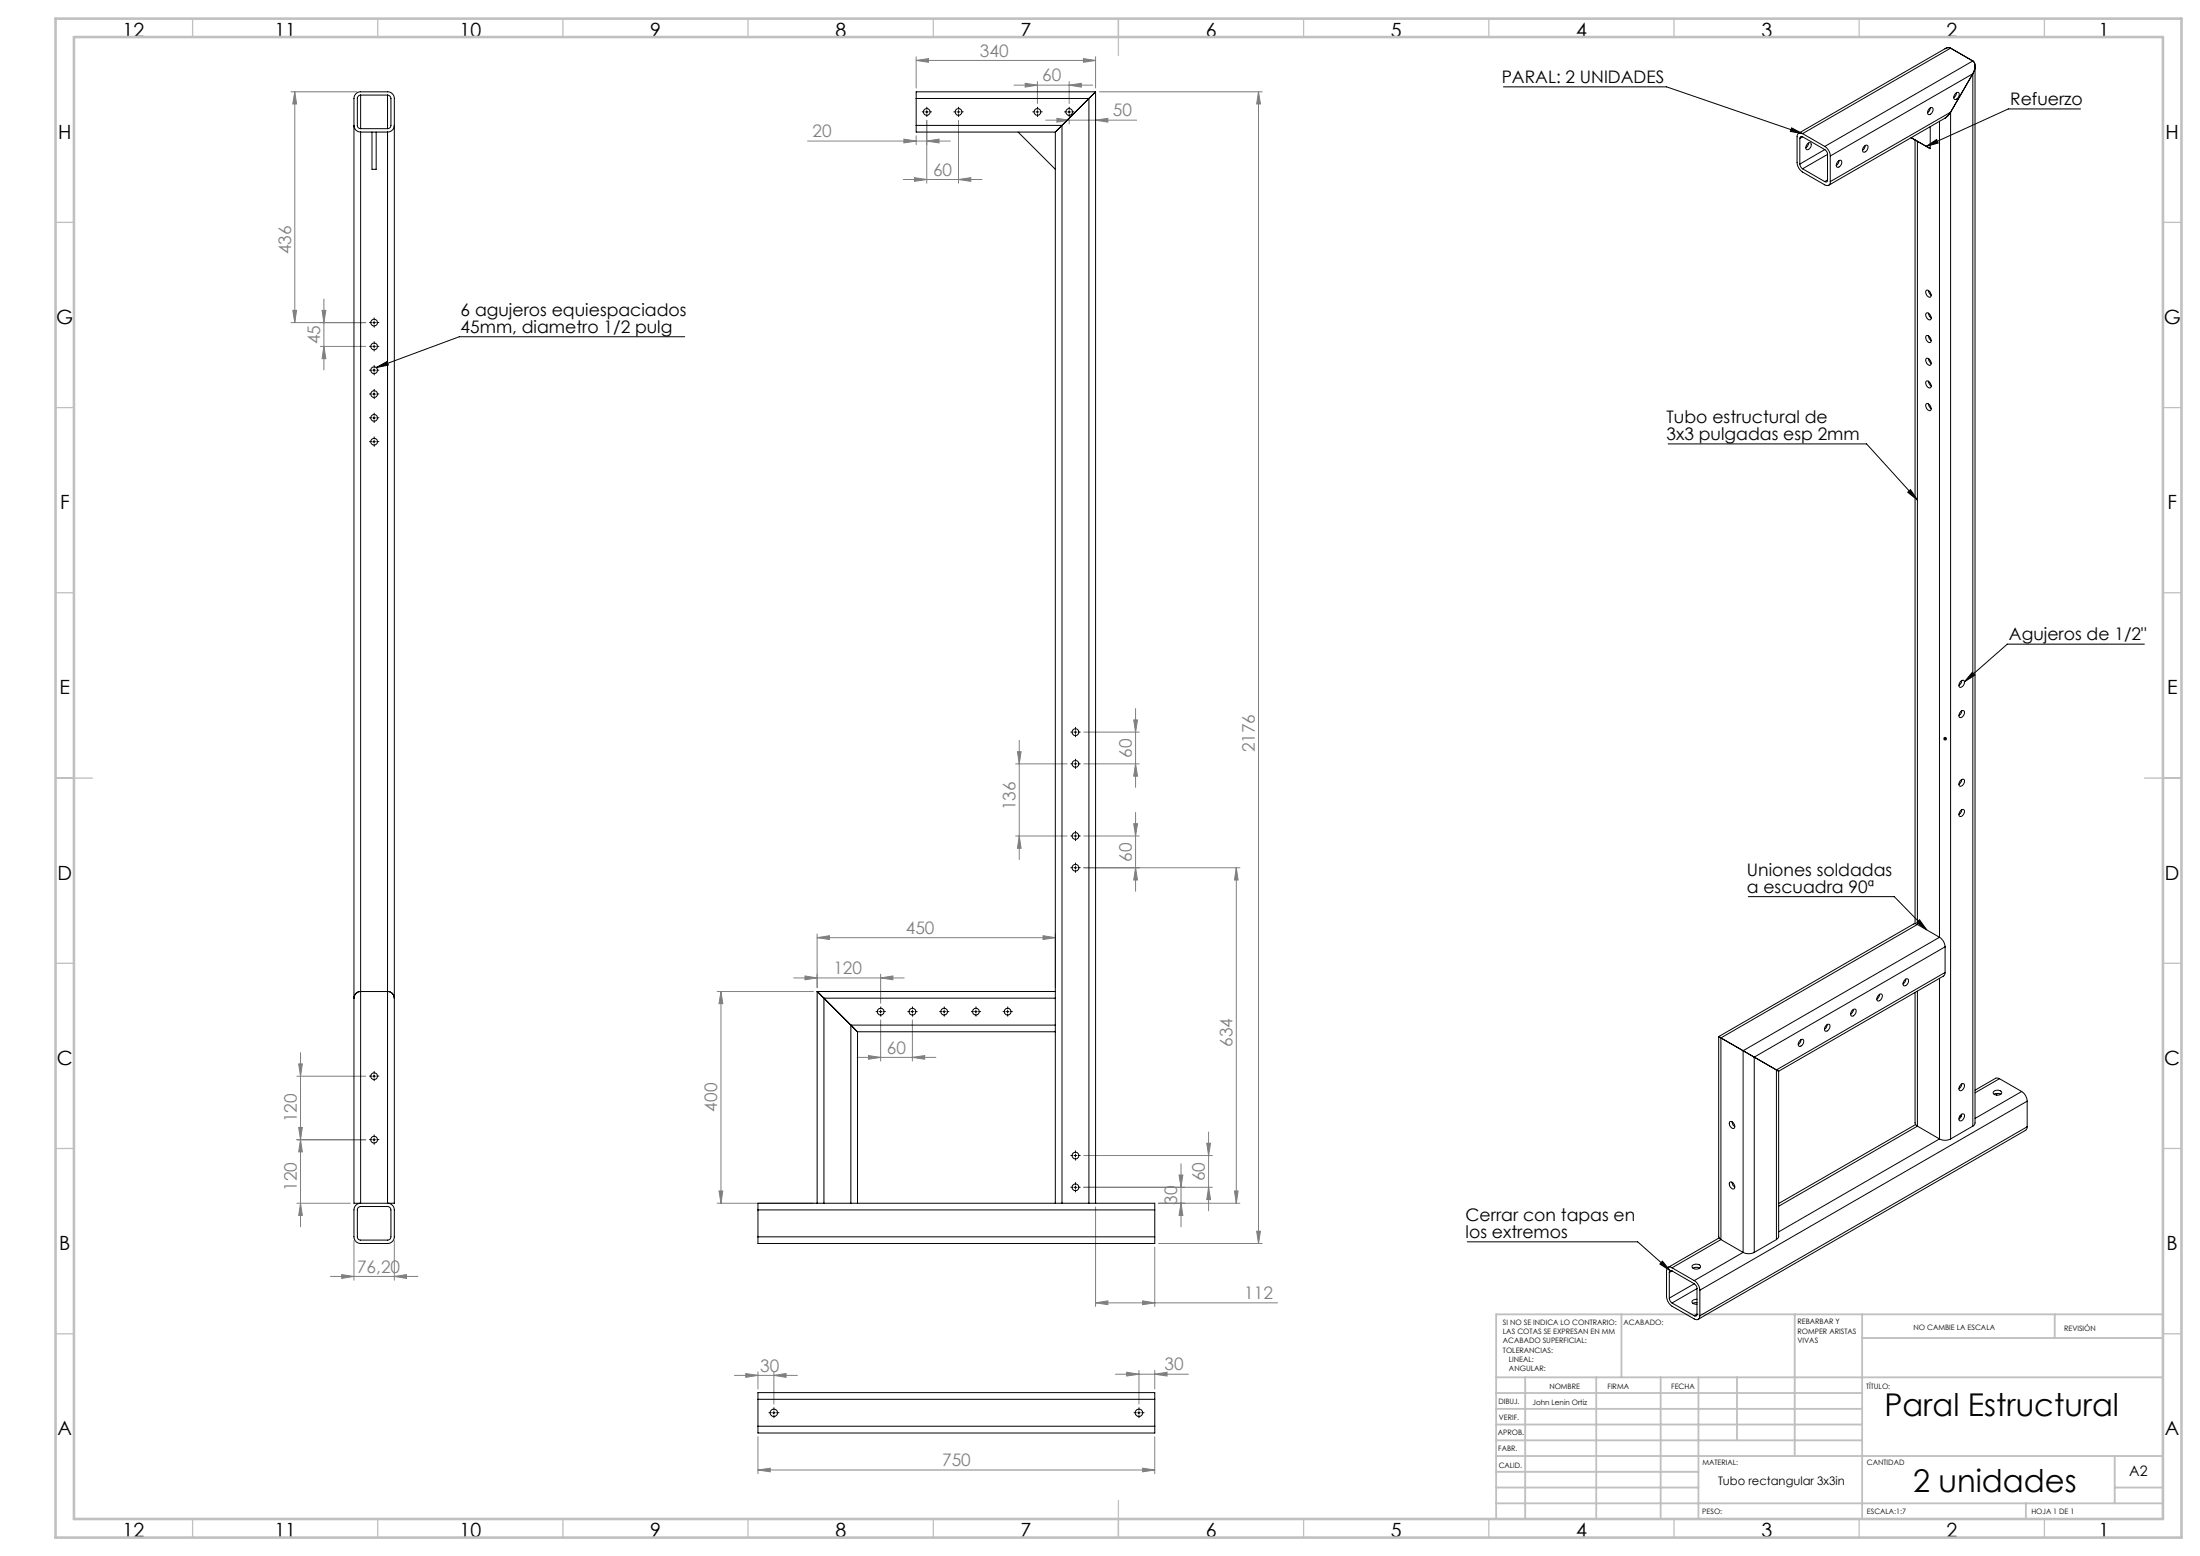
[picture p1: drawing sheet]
<svg xmlns="http://www.w3.org/2000/svg" width="594mm" height="420mm" viewBox="0 0 594 420" stroke-linecap="round" stroke-linejoin="round" font-family="sans-serif">
<g fill="none" stroke="#000" stroke-width=".27">
<path d="M249.9 30.2h.7M250.2 29.9v.7M258.4 30.2h.8M258.8 29.9v.7M279.8 30.2h.7M280.1 29.9v.7M288.3 30.2h.7M288.7 29.9v.7M405.9 23.4h44.1l36.7 12.7M483.7 34.5l3 1.6-3.3-.6zM520.1 39.5l2.8-1.8 .4 .9zM561.8 29.4h-19.5l-22.2 10.1"/>
<path d="M100.6 87.1h.8M100.6 99.9h.8M100.6 93.5h.8M101 86.7v.7M101 93.2v.7M101 99.6v.7M101.6 99.2l2.9-1.6 .3 .9zM184.9 90.9h-60.9l-22.4 8.3M100.6 119.2h.8M100.6 112.8h.8M100.6 106.4h.8M101 106v.7"/>
<path d="M101 112.4v.8M101 118.9v.7M450.4 119.8h53.6l13.7 15.2M515.1 132.9l.7-.7 1.9 2.8zM579 173.9h-37l-11.6 10.1M290 197.6h.7M290.4 197.3v.7M524.7 199.4h1M524.8 199.1l.7 .7M525.2 198.9v1M525.5 199.1l-.7 .7M532.6 181.5l.6 .7-2.8 1.8z"/>
<path d="M290 206.2h.7M290.4 205.8v.8M290 225.7h.7M290 234.2h.7M290.4 225.3v.7M290.4 233.9v.7M472.1 242h39.4l8.7 9M518.3 248.3l1.9 2.7-2.6-2zM237.4 273.1h.8M237.8 272.7v.7M246 273.1h.7M246.3 272.7v.7"/>
<path d="M254.6 273.1h.7M254.9 272.7v.7M263.1 273.1h.7M263.5 272.7v.7M271.7 273.1h.7M272.1 272.7v.7M100.6 290.5h.8M101 290.1v.7M100.6 307.6h.8M101 307.3v.7M290 311.9h.7M290.4 311.6v.7"/>
<path d="M290 320.5h.7M290.4 320.1v.7M396.2 335.2h46l8.8 7.8M448.8 340.4l2.2 2.6-2.8-1.8zM208.6 381.3h.7M209 381v.7M307.2 381.3h.7M307.5 381v.7"/>
</g>
<g fill="none" stroke="#808080" stroke-width=".27">
<path d="M247.4 16.3l3.3-.5v1zM247.4 15.3v8.5M247.4 16.3h48.4M292.5 15.8l3.3 .5-3.3 .5zM295.8 15.3v8.5M78.6 24.8h17.8M79.6 24.8l.5 3.3h-1zM79.6 24.8v62.3M218.1 38.1h38.5M244.1 37.6l3.3 .5-3.3 .5zM247.4 36.6v2.5M250.2 38.1l3.3-.5v1z"/>
<path d="M250.2 32.5v16.9M258.8 32.5v16.9M273.8 23h21.2M276.8 22.5l3.3 .5-3.3 .5zM280.1 22v6M282.3 32.4h24.6M285.4 31.9l3.3 .5-3.3 .6zM288.7 23l3.3-.5v1zM288.7 22v6M288.7 32.5v1M295.8 32.4l3.3-.5v1.1zM296.8 24.8h44"/>
<path d="M339.8 24.8l.5 3.3h-1zM339.8 24.8v310.9M243.9 48.5h21.2M246.9 48l3.3 .5-3.3 .4zM258.8 48.5l3.3-.5v.9zM78.6 87.1h20.1M79.1 83.8h1l-.5 3.3zM86.5 93.5h12.2M87 83.8h1l-.5 3.3zM87.5 93.5l.5 3.3h-1zM87.5 80.7v19.2M275.2 199.8v32.2"/>
<path d="M292.6 197.6h15M306.1 194.3h1l-.5 3.3zM306.6 191.3v21.2M274.2 206.2h13.9M274.7 202.9h1l-.5 3.3zM292.6 206.2h15M306.6 206.2l.5 3.3h-1zM306.6 219.3v21.3M274.2 225.7h13.9M275.2 225.7l.5 3.3h-1zM292.6 234.2h42.2M292.6 225.7h15"/>
<path d="M306.1 222.3h1l-.5 3.4zM306.6 234.2l.5 3.3h-1zM333.8 234.2v90.6M333.8 234.2l.5 3.3h-1zM220.6 253.1l3.3-.5v1zM220.6 252.1v14.5M220.6 253.1h64.3M281.6 252.6l3.3 .5-3.3 .5zM284.9 252.1v14.5M193.6 267.6h26M194.7 267.6l.5 3.3h-1.1zM194.7 267.6v57.2"/>
<path d="M214.3 264h29.8M217.3 263.4l3.3 .6-3.3 .5zM237.8 275.3v11.1M237.8 264l3.3-.6v1.1zM237.8 262.9v7.9M246.3 275.3v11.1M80.2 290.5h18.5M80.6 287.2h1l-.5 3.3zM81.1 284.1v47M231.4 285.4h21.3M234.5 284.9l3.3 .5-3.3 .5zM246.3 285.4l3.4-.5v1z"/>
<path d="M80.2 307.6h18.5M80.6 304.3h1l-.5 3.3zM81.1 307.6l.5 3.3h-1zM292.6 311.9h34.7M318.3 317.2h1.1l-.5 3.3zM318.9 314.1v17M325.8 308.6h1l-.5 3.3zM326.3 305.6v21.2M80.2 324.8h14.4M81.1 324.8l.5 3.3h-1zM95.6 334.8v10.8M106.5 334.8v10.8"/>
<path d="M193.6 324.8h26M194.1 321.5h1.1l-.5 3.3zM292.6 320.5h34.7M295.8 325.8v26.9M311.8 336.6v16.1M312.8 324.8h22M312.8 335.7h28M318.9 324.8l.5 3.3h-1.1zM326.3 320.5l.5 3.3h-1zM333.3 321.5h1l-.5 3.3zM339.3 332.3h1l-.5 3.4zM89.2 344.5h23.6"/>
<path d="M92.3 344l3.3 .5-3.3 .6zM106.5 344.5l3.2-.5v1.1zM295.8 351.7l3.3-.6v1.1zM295.8 351.7h49.2M308.5 351.1l3.3 .6-3.3 .5zM198.3 371.2h17M201.4 370.8l3.2 .4-3.2 .6zM204.6 370.3v4.6M209 371.2l3.2-.4v1zM209 370.3v8.7M301.2 370.9h19.7M304.2 370.4l3.3 .5-3.3 .5z"/>
<path d="M307.5 369.9v9.1M311.8 370.9l3.3-.5v1zM311.8 369.9v5M204.6 396.8l3.4-.5v1zM204.6 387.8v10M204.6 396.8h107.2M308.5 396.3l3.3 .5-3.3 .5zM311.8 387.8v10"/>
</g>
<g fill="none" stroke="#000" stroke-width=".27" stroke-dasharray="15.2 1.3 1.3 1.3">
<path d="M249.5 30.2h-.5M250.2 29.5v-.6M250.2 30.9v.6M251 30.2h.5M258.1 30.2h-.5M258.8 29.5v-.6M258.8 30.9v.6M259.5 30.2h.6M279.4 30.2h-.5M280.1 29.5v-.6M280.1 30.9v.6M280.8 30.2h.6"/>
<path d="M288 30.2h-.6M288.7 29.5v-.6M288.7 30.9v.6M289.4 30.2h.6M100.3 87.1h-.5M100.3 99.9h-.5M100.3 93.5h-.5M101 86.3v-.5M101 87.8v.5M101 99.2v-.5M101 92.8v-.6M101 94.2v.6"/>
<path d="M101.7 87.1h.6M101.7 99.9h.6M101.7 93.5h.6M100.3 119.2h-.5M100.3 112.8h-.5M100.3 106.3h-.5M101 118.5v-.6M101 119.9v.6M101 112.1v-.6M101 113.5v.5M101 105.6v-.5M101 107.1v.5"/>
<path d="M101 100.6v.6M101.7 119.2h.6M101.7 112.8h.6M101.7 106.3h.6M289.7 197.6h-.6M290.4 196.9v-.6M290.4 198.3v.6M291.1 197.6h.6M289.7 206.2h-.6M290.4 205.5v-.6M290.4 206.9v.5M291.1 206.2h.6"/>
<path d="M289.7 225.6h-.6M289.7 234.2h-.6M290.4 224.9v-.5M290.4 226.3v.6M290.4 233.5v-.6M290.4 234.9v.6M291.1 225.6h.6M291.1 234.2h.6M237.1 273h-.6M237.8 272.3v-.5M237.8 273.8v.5M238.5 273h.6"/>
<path d="M245.7 273h-.6M246.4 272.3v-.5M246.4 273.8v.5M247.1 273h.5M254.2 273h-.5M254.9 272.3v-.5M254.9 273.8v.5M255.7 273h.5M262.8 273h-.5M263.5 272.3v-.5M263.5 273.8v.5M264.2 273h.6"/>
<path d="M271.4 273h-.6M272.1 272.3v-.5M272.1 273.8v.5M272.8 273h.6M100.3 290.5h-.5M101 289.7v-.5M101 291.2v.5M101.7 290.5h.6M100.3 307.6h-.5M101 306.9v-.6M101 308.3v.6M101.7 307.6h.6"/>
<path d="M289.7 311.9h-.6M290.4 319.7v-.5M290.4 311.2v-.6M290.4 312.6v.6M291.1 311.9h.6M289.7 320.5h-.6M290.4 321.2v.5M291.1 320.5h.6M208.2 381.3h-.6M209 380.6v-.6M209 382v.7M209.7 381.3h.6"/>
<path d="M306.8 381.3h-.6M307.5 380.6v-.6M307.5 382v.7M308.2 381.3h.7"/>
</g>
<g fill="none" stroke="#c0c0c0" stroke-width=".35">
<path d="M52 5v5M102 5v5M152 5v5M202 5v5M252 5v5M302 5v10M352 5v5M402 5v5M452 5v5M502 5v5M552 5v5M15 60h5"/>
<path d="M584 60h5M15 110h5M584 110h5M15 160h5M584 160h5M15 210h10M579 210h10M15 260h5M584 260h5M15 310h5M584 310h5M15 360h5"/>
<path d="M584 360h5M52 410v5M102 410v5M152 410v5M202 410v5M252 410v5M302 405v10M352 410v5M402 410v5M452 410v5M502 410v5M552 410v5"/>
</g>
<g fill="none" stroke="#c0c0c0" stroke-width=".5">
<path d="M437.8 354.8v17M484.6 354.8v38.2M502.8 354.8v55.2M554.8 354.8v6.4M584 354.8h-180v55.2M404 371.8h180M404 376h98.8M411.8 371.8v38.2M431 371.8v38.2M448.4 371.8v38.2M458.6 371.8v38.2M469 371.8v17"/>
<path d="M502.8 361.2h81.2M404 388.8h98.8M404 384.5h98.8M404 380.3h98.8M404 397.3h54.6M404 393h180M571 393v12.8M404 405.8h180M404 401.5h54.6M547 405.8v4.2M571 401.5h13"/>
</g>
<path d="M15 5h574v410h-574zM20 10h564v400h-564z" fill="none" stroke="#c0c0c0" stroke-width=".7"/>
<g fill="#000">
<path d="M101.6 99.2l2.9-1.6 .3 .9z"/>
<path d="M515.1 132.9l.7-.7 1.9 2.8zM532.6 181.5l.6 .7-2.8 1.8zM518.3 248.3l1.9 2.7-2.6-2zM520.1 39.5l2.8-1.8 .4 .9zM483.7 34.5l3 1.6-3.3-.6zM448.8 340.4l2.2 2.6-2.8-1.8z"/>
</g>
<g fill="#808080">
<path d="M281.6 252.6l3.3 .5-3.3 .5zM220.6 253.1l3.3-.5v1zM250.2 38.1l3.3-.5v1zM244.1 37.6l3.3 .5-3.3 .5zM308.5 351.1l3.3 .6-3.3 .5zM295.8 351.7l3.3-.6v1.1z"/>
<path d="M92.3 344l3.3 .5-3.3 .6zM106.5 344.5l3.2-.5v1.1zM247.4 16.3l3.3-.5v1zM292.5 15.8l3.3 .5-3.3 .5zM246.9 48l3.3 .5-3.3 .4zM258.8 48.5l3.3-.5v.9zM276.8 22.5l3.3 .5-3.3 .5zM288.7 23l3.3-.5v1zM285.4 31.9l3.3 .5-3.3 .6zM295.8 32.4l3.3-.5v1.1zM234.5 284.9l3.3 .5-3.3 .5zM246.3 285.4l3.4-.5v1z"/>
<path d="M308.5 396.3l3.3 .5-3.3 .5zM204.6 396.8l3.4-.5v1zM209 371.2l3.2-.4v1zM201.4 370.8l3.2 .4-3.2 .6z"/>
<path d="M311.8 370.9l3.3-.5v1zM304.2 370.4l3.3 .5-3.3 .5z"/>
<path d="M81.1 307.6l.5 3.3h-1zM80.6 287.2h1l-.5 3.3zM81.1 324.8l.5 3.3h-1zM80.6 304.3h1l-.5 3.3zM318.9 324.8l.5 3.3h-1.1zM318.3 317.2h1.1l-.5 3.3zM326.3 320.5l.5 3.3h-1zM325.8 308.6h1l-.5 3.3zM306.6 234.2l.5 3.3h-1zM306.1 222.3h1l-.5 3.4zM306.6 206.2l.5 3.3h-1zM306.1 194.3h1l-.5 3.3zM333.3 321.5h1l-.5 3.3zM333.8 234.2l.5 3.3h-1zM275.2 225.7l.5 3.3h-1zM274.7 202.9h1l-.5 3.3z"/>
<path d="M87 83.8h1l-.5 3.3zM87.5 93.5l.5 3.3h-1zM79.6 24.8l.5 3.3h-1zM79.1 83.8h1l-.5 3.3zM194.7 267.6l.5 3.3h-1.1zM194.1 321.5h1.1l-.5 3.3zM339.8 24.8l.5 3.3h-1zM339.3 332.3h1l-.5 3.4z"/>
<path d="M217.3 263.4l3.3 .6-3.3 .5zM237.8 264l3.3-.6v1.1z"/>
</g>
<g fill="none" stroke="#000" stroke-width=".27">
<path d="M526.7 13l-.8-.1-.7 .2-39.6 22.9M526.7 13l6 3.5M526.7 13l-40 23.1M532.7 16.5a2.61 2.61 0 0 1 0 3.4M532.7 19.9l-6 10.4M532.7 19.9v284.1M532.7 19.9l-38.5 22.2M532.7 16.5l-40 23M533.3 17.8v285.4l-.6 .8M95.6 33.8a1.79 1.79 0 0 0 1.8 1.8M97.4 25.7a.9 .9 0 0 0-.9 .9v7.2a.85 .85 0 0 0 .9 .9M97.4 25.7v9"/>
<path d="M97.4 35.6v289.2M97.4 34.7h7.2M97.4 25.7h7.2M97.4 35.6h7.2M100.4 35.6v10.1h1.2v-10.1M104.6 25.7a.97 .97 0 0 1 1 .9v7.2a.9 .9 0 0 1-1 .9M104.6 25.7v9M104.6 35.6v289.2M106.5 33.8a1.79 1.79 0 0 1-1.9 1.8M247.4 33.8v1.8h37.5M247.4 26.6h46.6M247.4 33.8h39.3"/>
<path d="M247.4 26.6v7.2M274.9 35.6l10 10.1M284.9 35.6v232M286.7 33.8l-1.8 1.8M286.7 33.8v291M294 26.6v298.2M294 26.6l-7.3 7.2M295.8 24.8l-1.8 1.8M295.8 24.8h-48.4v1.8M295.8 24.8v300M486 37.4v6.9M486.7 36.1a.91 .91 0 0 0-1-.1 .91 .91 0 0 0-.5 .9v6.9a3.3 3.3 0 0 0 1.5 2.6l6 3.5a.91 .91 0 0 0 1 .1 .91 .91 0 0 0 .5-1"/>
<path d="M486.7 36.9a.46 .46 0 0 0-.5 0 .46 .46 0 0 0-.2 .5M486.7 36.1l6 3.4M486.7 36.9l6 3.5M486.7 36.9l-.7 .5M488 38.8a.6 .6 0 0 1 .9-.2 .6 .6 0 0 1 .1 .9 .93 .93 0 0 1-1.4 .7v-.5zM488.3 38.6l-.2 .8-.5 .5M492.7 39.5a3.3 3.3 0 0 1 1.5 2.6M503.3 39.6a.62 .62 0 0 1 .9-.3 .62 .62 0 0 1 0 1 .81 .81 0 0 1-1.3 .5v-.6zM503.6 39.3l-.3 .9-.5 .4M516 37.2l5.2 2.9zM517.1 37.8v211.5M517.7 38.1v211.4"/>
<path d="M520.8 29.4a.62 .62 0 0 1 1-.3 .62 .62 0 0 1 0 1 .81 .81 0 0 1-1.3 .6v-.6zM521.2 34.2v5.9M521.2 29.1l-.3 .9-.4 .4M523.7 32.7v220.3M526.7 30.3l-1.5 1.6-31.5 18.1M526.7 30.3v277.1M526.7 30.3l-32.5 18.7M528.1 25.2a.54 .54 0 0 1 .8-.2 .54 .54 0 0 1 .1 .8 .9 .9 0 0 1-.5 .9 .9 .9 0 0 1-1-.1v-.6zM528.2 25l-.1 .7-.6 .6M486 44.3l.2 .7 .5 .6M486.7 45.6l6 3.4M492.7 40.4l.6 .7 .1 .6"/>
<path d="M492.7 40.4l-6.7 3.9M493.4 48.6a.44 .44 0 0 1-.2 .5 .44 .44 0 0 1-.5-.1M493.4 41.7v6.9M493.4 48.6l-.7 .4M493.4 41.7l-6.7 3.9M494.2 42.1v6.9M496.2 43.7a.59 .59 0 0 1 .8-.5 .59 .59 0 0 1 .2 .9 .9 .9 0 0 1-.4 .9 .9 .9 0 0 1-1-.1v-.6zM496.5 43.3l-.1 .7-.6 .6M520 78.5a1.07 1.07 0 0 1 1.4 1.2 .53 .53 0 0 1-.4 .6 .53 .53 0 0 1-.6-.4l-.4-.9zM520.7 78.4l.2 .7 .5 .6M520 90.7a1.07 1.07 0 0 1 1.4 1.3 .6 .6 0 0 1-.5 .5 .6 .6 0 0 1-.7-.5l-.2-.7zM520 84.6a.97 .97 0 0 1 1.4 1 .6 .6 0 0 1-.4 .8 .6 .6 0 0 1-.8-.6l-.2-.6z"/>
<path d="M520.1 96.7a1.13 1.13 0 0 1 1.1 .7 1.13 1.13 0 0 1-.1 1.2 1.29 1.29 0 0 1-1-1.9zM520.7 84.5l.2 .7 .5 .6M520.7 90.6l.2 .8 .5 .6M520.7 96.8l.2 .7 .5 .6M520.1 109a1.15 1.15 0 0 1 1.1 .6 1.15 1.15 0 0 1-.1 1.3 1.31 1.31 0 0 1-1-1.9zM520.1 102.9a1.16 1.16 0 0 1 1.1 .6 1.16 1.16 0 0 1-.1 1.2 1.31 1.31 0 0 1-1-1.8zM520.7 102.9l.2 .7 .5 .6M520.7 109l.2 .7 .5 .6M529.4 192.1a.6 .6 0 0 1 .9-.2 .6 .6 0 0 1 0 .9 .92 .92 0 0 1-1.3 .7l-.1-.5zM529.4 183.9a.59 .59 0 0 1 .9-.2 .59 .59 0 0 1 0 .9 .8 .8 0 0 1-.5 .8 .8 .8 0 0 1-.9-.2l.1-.6zM529.7 183.7l-.2 .7-.6 .6M529.7 191.9l-.2 .7-.6 .6"/>
<path d="M529.4 210.6a.59 .59 0 0 1 .9-.2 .59 .59 0 0 1 0 .9 .8 .8 0 0 1-.5 .8 .8 .8 0 0 1-.9-.2l.1-.6zM529.4 218.8a.59 .59 0 0 1 .8-.2 .59 .59 0 0 1 .1 .8 .92 .92 0 0 1-1.3 .8l-.1-.5zM529.7 210.4l-.2 .7-.6 .6M529.7 218.6l-.2 .7-.6 .6M517.7 249.5l-.5-.2-.6 .1-52.6 30.4M517.7 249.5l-53.1 30.7M517.7 249.5l6 3.5M523.7 253a3.2 3.2 0 0 1 1.5 2.6M523.7 253l-53.1 30.6M525.2 255.6l-51.6 29.7M525.2 255.6v6.9M95.6 269.4a1.8 1.8 0 0 1 1.8-1.8h7.2a1.79 1.79 0 0 1 1.9 1.8"/>
<path d="M220.6 267.6l1.9 1.8M220.6 267.6h64.3M220.6 267.6v57.2M222.5 269.4v55.4M222.5 269.4l7.2 7.3M222.5 269.4h62.4M229.7 276.7l1.8 1.8M229.7 276.7v48.1M229.7 276.7h55.2M231.5 278.5v46.3M231.5 278.5h53.4M284.9 276.7v1.8"/>
<path d="M284.9 267.6v1.8M284.9 269.4v7.3M284.9 278.5v46.3M464 279.8v54l.6 .8M464 279.8l.6 .4M493 276.8a.62 .62 0 0 1 1-.2 .62 .62 0 0 1 0 .9 .81 .81 0 0 1-1.3 .6v-.6zM493.4 276.6l-.4 .8-.4 .4M500.1 272.8a.63 .63 0 0 1 .9-.3 .63 .63 0 0 1 .1 1 .81 .81 0 0 1-.5 .7 .81 .81 0 0 1-.9-.2v-.6zM500.4 272.5l-.2 .6-.5 .7M507.2 268.7a.62 .62 0 0 1 .9-.3 .62 .62 0 0 1 0 1 .81 .81 0 0 1-1.3 .6v-.7zM507.5 268.4l-.3 .9-.5 .4M514.2 264.6a.59 .59 0 0 1 .8-.4 .59 .59 0 0 1 .3 .9 .9 .9 0 0 1-.5 .8 .9 .9 0 0 1-.9 0v-.6z"/>
<path d="M514.6 264.3l-.2 .7-.6 .6M517.1 267.9v35.3l.6 .8M517.7 267.5v36.5M523.7 264.1v43.3M525.2 262.5l-.1 .5-.4 .5-44.5 25.7M525.2 262.5l-45.6 26.3M464.6 280.2v54.4M464.6 280.2l6 3.4M470.6 283.6l3 1.7M470.6 283.6v54.4M473.6 285.3v52.7M473.6 285.3l6 3.5"/>
<path d="M479.6 288.8l.6 .4M479.6 288.8v45.8M480.2 289.2v44.6l-.6 .8M485.9 280.9a.59 .59 0 0 1 .8-.4 .59 .59 0 0 1 .3 .9 .9 .9 0 0 1-.5 .8 .9 .9 0 0 1-.9 0v-.6zM486.3 280.6l-.2 .7-.6 .6M529.4 292.8a.59 .59 0 0 1 .9-.2 .59 .59 0 0 1 0 .9 .92 .92 0 0 1-1.3 .7l-.1-.5zM529.7 292.6l-.2 .7-.6 .6M538.2 294.7a1.37 1.37 0 0 1 2.3 .3 1.31 1.31 0 0 1-2.3-.1zM538.4 295.4l.5-.2 1.3 .2M539.1 295.2v.4M539.9 291.2l-.8-.2-.3 .1-5.5 3.2M539.9 291.2l6 3.4"/>
<path d="M539.9 291.2l-6.6 3.8M545.9 294.6a3.3 3.3 0 0 1 1.4 2.6M545.9 294.6l-12.6 7.3M547.3 297.2l-88.3 51M547.3 297.2v6.9M467.1 302.8a1.13 1.13 0 0 1 1.1 .6 1.13 1.13 0 0 1-.1 1.2 1.28 1.28 0 0 1-1-1.8zM467.1 319.1a1.16 1.16 0 0 1 1.1 .6 1.16 1.16 0 0 1-.1 1.2 1.3 1.3 0 0 1-1-1.8zM467.6 302.8l.2 .7 .6 .6M467.6 319.1l.2 .7 .6 .6M517.2 303.5l-37 21.4M517.7 304l6 3.4M517.7 304l-37.5 21.6"/>
<path d="M523.7 307.4a3.3 3.3 0 0 0 3 0M523.7 307.4l-43.5 25.1M529.2 301.1l.3 .2M529.4 301a.59 .59 0 0 1 .9-.3 .59 .59 0 0 1 0 .9 .92 .92 0 0 1-1.3 .8l-.1-.6zM529.7 300.8l-.2 .6-.6 .6M532.7 304l-6 3.4M547.3 304.1v.6l-.4 .4-88.4 51M547.3 304.1l-88.3 51.1M96.7 325.9l.7-.2h7.2a.97 .97 0 0 1 1 .9v7.3a.9 .9 0 0 1-1 .8h-7.2a.85 .85 0 0 1-.9-.8v-7.5zM97.4 324.8h-1.8v-298.2a1.79 1.79 0 0 1 1.8-1.8h7.2a1.85 1.85 0 0 1 1.9 1.8v298.2h-1.9M97.4 324.8a1.79 1.79 0 0 0-1.8 1.8v7.3a1.79 1.79 0 0 0 1.8 1.8h7.2a1.85 1.85 0 0 0 1.9-1.8v-7.3a1.79 1.79 0 0 0-1.9-1.8M97.4 324.8h7.2"/>
<path d="M204.6 333.9v1.8h107.2v-1.8M204.6 326.6h107.2M204.6 333.9h107.2M204.6 326.6v7.3M220.6 324.8h1.9M220.6 324.8h-16v1.8M222.5 324.8h7.2M229.7 324.8h1.8M231.5 324.8h53.4M284.9 324.8h1.8M286.7 324.8h7.3M294 324.8h1.8"/>
<path d="M295.8 324.8h16v1.8M311.8 326.6v7.3M464.2 334.1l-13.8 8M464.6 334.6l6 3.4M464.6 334.6l-13.2 7.6M470.6 338a3.3 3.3 0 0 0 3 0M470.6 338l-13.2 7.7M479.6 334.6l-6 3.4M450.7 350.4l.2 .7 .5 .6M450.7 343.5v6.9M451.4 342.2a.89 .89 0 0 0-1-.1 .89 .89 0 0 0-.4 1v6.9a3.5 3.5 0 0 0 1.4 2.6l6 3.4a.92 .92 0 0 0 1.1 .1 .92 .92 0 0 0 .5-.9M451.4 343.1a.46 .46 0 0 0-.5-.1 .46 .46 0 0 0-.2 .5"/>
<path d="M451.4 342.2l6 3.5M451.4 343.1l6 3.4M451.4 351.7l6 3.5M451.4 343.1l-.7 .4M456.9 341.6a1.49 1.49 0 0 1 2.2 .2 1.25 1.25 0 0 1-1.1 .8 1.25 1.25 0 0 1-1.2-.8zM457.1 342.3a1.74 1.74 0 0 1 1.8 0M457.4 345.7a3.4 3.4 0 0 1 1.6 2.5M457.4 346.5l.7 .8 .1 .5M457.4 346.5l-6.7 3.9M458.2 354.7a.46 .46 0 0 1-.2 .5 .46 .46 0 0 1-.6 0M458.2 350.7a.96 .96 0 0 0-1.3 .9l.3 .3 1 .2M458.2 351.6l-1.1 .2"/>
<path d="M458.2 347.8v6.9M458.2 354.7l-.8 .5M458.2 347.8l-6.8 3.9M459 348.2v7M204.6 377.7v-1.8h107.2v1.8M204.6 377.7v7.3M204.6 377.7h107.2M311.8 377.7v7.3M204.6 385v1.8h107.2v-1.8M204.6 385h107.2"/>
<circle cx="250.2" cy="30.2" r=".91"/>
<circle cx="258.8" cy="30.2" r=".91"/>
<circle cx="280.1" cy="30.2" r=".91"/>
<circle cx="288.7" cy="30.2" r=".91"/>
<circle cx="101" cy="99.9" r=".91"/>
<circle cx="101" cy="93.5" r=".9"/>
<circle cx="101" cy="87.1" r=".9"/>
<circle cx="101" cy="106.4" r=".9"/>
<circle cx="101" cy="112.8" r=".9"/>
<circle cx="101" cy="119.2" r=".9"/>
<circle cx="290.4" cy="197.6" r=".92"/>
<circle cx="290.4" cy="206.2" r=".92"/>
<circle cx="290.4" cy="234.2" r=".91"/>
<circle cx="290.4" cy="225.7" r=".91"/>
<circle cx="237.8" cy="273.1" r=".92"/>
<circle cx="246.4" cy="273.1" r=".92"/>
<circle cx="254.9" cy="273.1" r=".91"/>
<circle cx="263.5" cy="273.1" r=".91"/>
<circle cx="272.1" cy="273.1" r=".91"/>
<circle cx="101" cy="290.5" r=".91"/>
<circle cx="101" cy="307.6" r=".91"/>
<circle cx="290.4" cy="311.9" r=".91"/>
<circle cx="290.4" cy="320.5" r=".91"/>
<circle cx="208.9" cy="381.3" r=".99"/>
<circle cx="307.5" cy="381.3" r=".99"/>
</g>
<g font-size="8.5">
<text x="508.8" y="382.3">Paral Estructural</text>
<text x="516.5" y="402.7">2 unidades</text>
</g>
<g font-size="5.3">
<text x="33.1" y="9.9">12</text>
<text x="74.1" y="9.9">11</text>
<text x="124.1" y="9.9">10</text>
<text x="175.6" y="9.9">9</text>
<text x="225.6" y="9.9">8</text>
<text x="275.6" y="9.9">7</text>
<text x="325.6" y="9.9">6</text>
<text x="375.6" y="9.9">5</text>
<text x="425.6" y="9.9">4</text>
<text x="475.6" y="9.9">3</text>
<text x="525.6" y="9.9">2</text>
<text x="566.6" y="9.9">1</text>
<text x="15.7" y="37.4">H</text>
<text x="584.7" y="37.4">H</text>
<text x="15.2" y="87.4">G</text>
<text x="584.2" y="87.4">G</text>
<text x="16.2" y="137.4">F</text>
<text x="585.2" y="137.4">F</text>
<text x="16.1" y="187.4">E</text>
<text x="585.1" y="187.4">E</text>
<text x="15.5" y="237.4">D</text>
<text x="584.5" y="237.4">D</text>
<text x="15.4" y="287.4">C</text>
<text x="584.4" y="287.4">C</text>
<text x="16" y="337.4">B</text>
<text x="585" y="337.4">B</text>
<text x="15.5" y="387.4">A</text>
<text x="584.5" y="387.4">A</text>
<text x="33.1" y="414.9">12</text>
<text x="74.1" y="414.9">11</text>
<text x="124.1" y="414.9">10</text>
<text x="175.6" y="414.9">9</text>
<text x="225.6" y="414.9">8</text>
<text x="275.6" y="414.9">7</text>
<text x="325.6" y="414.9">6</text>
<text x="375.6" y="414.9">5</text>
<text x="425.6" y="414.9">4</text>
<text x="475.6" y="414.9">3</text>
<text x="525.6" y="414.9">2</text>
<text x="566.6" y="414.9">1</text>
</g>
<g font-size="4.7" fill="#808080">
<text x="264.6" y="15.3">340</text>
<text x="281.4" y="22">60</text>
<text x="300.4" y="31.4">50</text>
<text x="219.4" y="37">20</text>
<text x="251.9" y="47.4">60</text>
<text x="78.6" y="68.6" transform="rotate(-90 78.6 68.6)">436</text>
<text x="86.5" y="92.9" transform="rotate(-90 86.5 92.9)">45</text>
<text x="338.8" y="203.1" transform="rotate(-90 338.8 203.1)">2176</text>
<text x="305.6" y="204.5" transform="rotate(-90 305.6 204.5)">60</text>
<text x="274.2" y="218.7" transform="rotate(-90 274.2 218.7)">136</text>
<text x="305.6" y="232.7" transform="rotate(-90 305.6 232.7)">60</text>
<text x="244.6" y="252.1">450</text>
<text x="225" y="262.9">120</text>
<text x="239.4" y="284.4">60</text>
<text x="332.8" y="282.6" transform="rotate(-90 332.8 282.6)">634</text>
<text x="80.1" y="303" transform="rotate(-90 80.1 303)">120</text>
<text x="193.7" y="300.1" transform="rotate(-90 193.7 300.1)">400</text>
<text x="80.1" y="321.4" transform="rotate(-90 80.1 321.4)">120</text>
<text x="325.3" y="318.9" transform="rotate(-90 325.3 318.9)">60</text>
<text x="317.9" y="325.2" transform="rotate(-90 317.9 325.2)">30</text>
<text x="96.4" y="343.5">76,20</text>
<text x="335.9" y="350.6">112</text>
<text x="205.2" y="370.2">30</text>
<text x="314.4" y="369.9">30</text>
<text x="254.4" y="395.8">750</text>
</g>
<g font-size="4.7">
<text x="405.5" y="22.4">PARAL: 2 UNIDADES</text>
<text x="542.8" y="28.3">Refuerzo</text>
<text x="124.4" y="85.3">6 agujeros equiespaciados</text>
<text x="124.4" y="89.8">45mm, diametro 1/2 pulg</text>
<text x="450" y="114.1">Tubo estructural de</text>
<text x="450" y="118.6">3x3 pulgadas esp 2mm</text>
<text x="542.4" y="172.7">Agujeros de 1/2&quot;</text>
<text x="471.6" y="236.4">Uniones soldadas</text>
<text x="471.6" y="240.9">a escuadra 90ª</text>
<text x="395.7" y="329.5">Cerrar con tapas en</text>
<text x="395.7" y="334">los extremos</text>
</g>
<text font-size="3.9" x="574.9" y="398.5">A2</text>
<text font-size="3.2" x="463.9" y="400.9">Tubo rectangular 3x3in</text>
<g font-size="2">
<text x="405.8" y="357.6">SI NO SE INDICA LO CONTRARIO:</text>
<text x="438.4" y="357.6">ACABADO:</text>
<text x="485.3" y="357.5">REBARBAR Y</text>
<text x="485.3" y="360">ROMPER ARISTAS</text>
<text x="516.6" y="359">NO CAMBIE LA ESCALA</text>
<text x="557.3" y="359.2">REVISIÓN</text>
<text x="405.8" y="360.1">LAS COTAS SE EXPRESAN EN MM</text>
<text x="405.8" y="362.6">ACABADO SUPERFICIAL:</text>
<text x="405.8" y="365.1">TOLERANCIAS:</text>
<text x="485.3" y="362.5">VIVAS</text>
<text x="407.4" y="367.6">LINEAL:</text>
<text x="407.4" y="370.1">ANGULAR:</text>
<text x="418.3" y="375">NOMBRE</text>
<text x="434" y="374.9">FIRMA</text>
<text x="451.2" y="374.9">FECHA</text>
<text x="503.9" y="374.9">TÍTULO:</text>
<text x="404.6" y="379.1">DIBUJ.</text>
<text x="404.7" y="383.3">VERIF.</text>
<text x="413.8" y="379.1">John Lenin Ortiz</text>
<text x="404.4" y="387.4">APROB.</text>
<text x="404.5" y="391.8">FABR.</text>
<text x="459.6" y="395.5">MATERIAL:</text>
<text x="504.1" y="395.5">CANTIDAD</text>
<text x="404.7" y="396.1">CALID.</text>
<text x="459.6" y="408.5">PESO:</text>
<text x="504.1" y="408.6">ESCALA:1:7</text>
<text x="548.5" y="408.6">HOJA 1 DE 1</text>
</g>
</svg>
